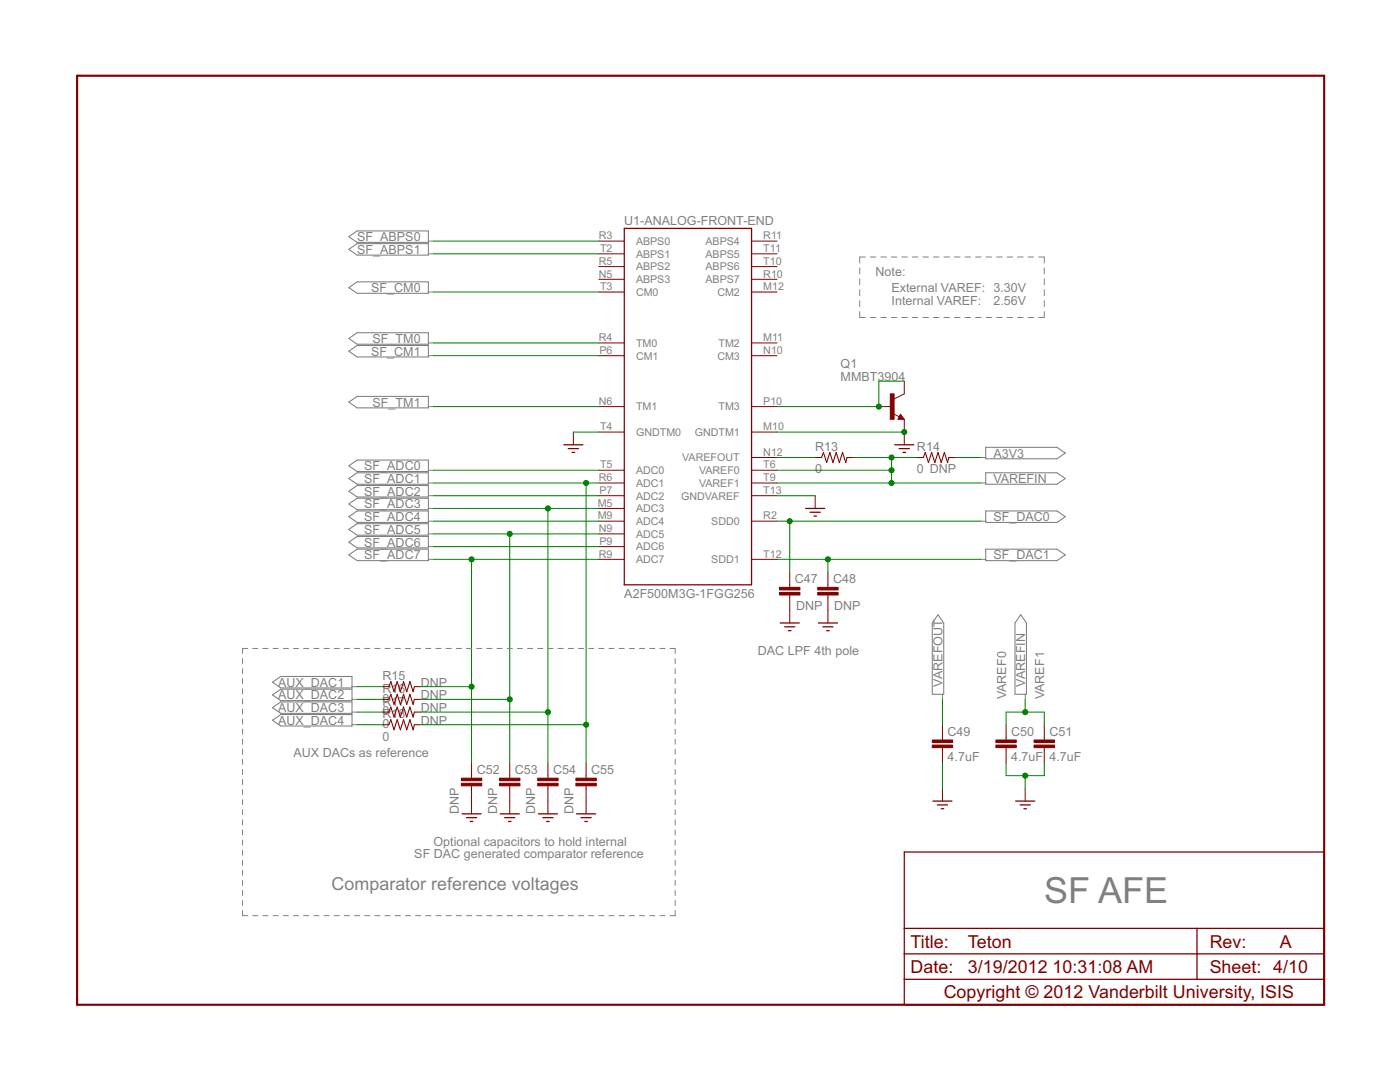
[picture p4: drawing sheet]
<svg xmlns="http://www.w3.org/2000/svg" width="279mm" height="216mm" viewBox="0 0 279 216" stroke-linecap="round" stroke-linejoin="round" font-family="sans-serif">
<g fill="none" stroke="#808080" stroke-width=".21">
<path d="M69.6 47.2l1.7-1.1h14.2v2.3h-14.2zM69.6 49.8l1.7-1.2h14.2v2.3h-14.2zM69.6 57.4l1.7-1.2h14.2v2.3h-14.2zM69.6 67.5l1.7-1.1h14.2v2.3h-14.2zM69.6 70.1l1.7-1.2h14.2v2.3h-14.2zM69.6 80.2l1.7-1.1h14.2v2.3h-14.2zM69.6 92.9l1.7-1.1h14.2v2.3h-14.2zM69.6 95.5l1.7-1.2h14.2v2.3h-14.2zM69.6 98l1.7-1.1h14.2v2.3h-14.2zM196.7 94.3h14.2l1.7 1.2-1.7 1.1h-14.2zM196.7 89.3h14.2l1.7 1.1-1.7 1.1h-14.2zM69.6 103.1l1.7-1.1h14.2v2.2h-14.2z"/>
<path d="M69.6 100.6l1.7-1.2h14.2v2.3h-14.2zM69.6 105.6l1.7-1.1h14.2v2.3h-14.2zM69.6 108.2l1.7-1.2h14.2v2.3h-14.2zM69.6 110.7l1.7-1.1h14.2v2.3h-14.2zM196.7 102h14.2l1.7 1.1-1.7 1.1h-14.2zM196.7 109.6h14.2l1.7 1.1-1.7 1.2h-14.2zM54.4 136.1l1.6-1.1h14.3v2.3h-14.3zM54.4 138.7l1.6-1.2h14.3v2.3h-14.3zM187.2 122.7l1.1 1.6v14.2h-2.2v-14.2zM203.7 122.7l1.2 1.6v14.2h-2.3v-14.2zM54.4 141.2l1.6-1.1h14.3v2.2h-14.3zM54.4 143.7l1.6-1.1h14.3v2.3h-14.3z"/>
</g>
<g fill="none" stroke="#808080" stroke-width=".2">
<path d="M85.5 48.1h1M85.5 50.7h1M85.5 58.3h1M171.6 53.5v1.2M171.6 55.6v1.2M171.6 57.8v1.2M172.7 51.3h-1.1v1.2M173.7 51.3h1.1M175.8 51.3h1.1M177.9 51.3h1.1M180 51.3h1.1M182.1 51.3h1.1"/>
<path d="M184.2 51.3h1.1M186.3 51.3h1.1M188.4 51.3h1.1M190.5 51.3h1.1M192.6 51.3h1.1M194.7 51.3h1.1M196.8 51.3h1.1M198.9 51.3h1.1M201 51.3h1.1M203.1 51.3h1.1M205.2 51.3h1.1M207.3 51.3h1.1v1.2"/>
<path d="M208.4 53.5v1.2M208.4 55.6v1.2M208.4 57.8v1.2M85.5 68.4h1M85.5 71h1M171.6 62.2v1.2h1.1M171.6 60v1.2M173.7 63.4h1.1M175.8 63.4h1.1M177.9 63.4h1.1M180 63.4h1.1M182.1 63.4h1.1"/>
<path d="M184.2 63.4h1.1M186.3 63.4h1.1M188.4 63.4h1.1M190.5 63.4h1.1M192.6 63.4h1.1M194.7 63.4h1.1M196.8 63.4h1.1M198.9 63.4h1.1M201 63.4h1.1M203.1 63.4h1.1M205.2 63.4h1.1M208.4 60v1.2"/>
<path d="M208.4 62.2v1.2h-1.1M85.5 93.8h1M85.5 96.4h1M85.5 98.9h1M85.5 81.1h1M195.7 96.4h1M195.7 91.3h1M85.5 104h1M85.5 106.5h1M85.5 101.5h1M85.5 111.6h1M85.5 109.1h1"/>
<path d="M195.7 104h1M195.7 111.6h1M48.4 131.4v1M48.4 133.4v1M48.4 135.4v1M48.4 137.4v1.1M48.4 139.4v1.1M49.4 129.4h-1v1M50.4 129.4h1.1M52.5 129.4h1M54.5 129.4h1M56.5 129.4h1.1"/>
<path d="M58.6 129.4h1M60.6 129.4h1M62.6 129.4h1M64.7 129.4h1M66.7 129.4h1M68.7 129.4h1M70.3 137h1M70.3 139.6h1M70.7 129.4h1.1M72.8 129.4h1M74.8 129.4h1M76.8 129.4h1.1"/>
<path d="M78.9 129.4h1M80.9 129.4h1M82.9 129.4h1.1M85 129.4h1M87 129.4h1M89 129.4h1.1M91.1 129.4h1M93.1 129.4h1M95.1 129.4h1.1M97.2 129.4h1M99.2 129.4h1M101.2 129.4h1.1"/>
<path d="M103.3 129.4h1M105.3 129.4h1M107.3 129.4h1.1M109.3 129.4h1.1M111.4 129.4h1M113.4 129.4h1M115.4 129.4h1.1M117.5 129.4h1M119.5 129.4h1M121.5 129.4h1.1M123.6 129.4h1M125.6 129.4h1"/>
<path d="M127.6 129.4h1.1M129.7 129.4h1M131.7 129.4h1M133.7 129.4h1v1M134.7 131.4v1M134.7 133.4v1M134.7 135.4v1M134.7 137.4v1.1M134.7 139.4v1.1M188.1 138.5v1.1M204.6 138.5v1.1M48.4 141.5v1"/>
<path d="M48.4 143.5v1M48.4 145.5v1M48.4 147.5v1M48.4 149.5v1M48.4 151.5v1M48.4 153.5v1M48.4 155.5v1M48.4 157.6v1M48.4 159.6v1M70.3 142.1h1M70.3 144.6h1M134.7 141.5v1"/>
<path d="M134.7 143.5v1M134.7 145.5v1M134.7 147.5v1M134.7 149.5v1M134.7 151.5v1M134.7 153.5v1M134.7 155.5v1M134.7 157.6v1M134.7 159.6v1M48.4 161.6v1M48.4 163.6v1M48.4 165.6v1"/>
<path d="M48.4 167.6v1M48.4 169.6v1M48.4 171.6v1.1M48.4 173.7v1M48.4 175.7v1M48.4 177.7v1M48.4 179.7v1M134.7 161.6v1M134.7 163.6v1M134.7 165.6v1M134.7 167.6v1M134.7 169.6v1"/>
<path d="M134.7 171.6v1.1M134.7 173.7v1M134.7 175.7v1M134.7 177.7v1M134.7 179.7v1M48.4 181.7v1h1M50.4 182.7h1.1M52.5 182.7h1M54.5 182.7h1M56.5 182.7h1.1M58.6 182.7h1M60.6 182.7h1"/>
<path d="M62.6 182.7h1M64.7 182.7h1M66.7 182.7h1M68.7 182.7h1M70.7 182.7h1.1M72.8 182.7h1M74.8 182.7h1M76.8 182.7h1.1M78.9 182.7h1M80.9 182.7h1M82.9 182.7h1.1M85 182.7h1"/>
<path d="M87 182.7h1M89 182.7h1.1M91.1 182.7h1M93.1 182.7h1M95.1 182.7h1.1M97.2 182.7h1M99.2 182.7h1M101.2 182.7h1.1M103.3 182.7h1M105.3 182.7h1M107.3 182.7h1.1M109.3 182.7h1.1"/>
<path d="M111.4 182.7h1M113.4 182.7h1M115.4 182.7h1.1M117.5 182.7h1M119.5 182.7h1M121.5 182.7h1.1M123.6 182.7h1M125.6 182.7h1M127.6 182.7h1.1M129.7 182.7h1M131.7 182.7h1M134.7 181.7v1h-1"/>
</g>
<path d="M15.4 15.1h248.9v185.4h-248.9z" fill="none" stroke="#800000" stroke-width=".42"/>
<g fill="none" stroke="#800000" stroke-width=".25">
<path d="M124.6 45.6h25.4v71.1h-25.4zM112.5 88.8h3.8M113.4 89.5h2M114.2 90.3h.5M178.6 88.8h3.8M179.5 89.5h2M179.7 83.2l.1 .2h-.3l.2-.5 .5 .6h-.7M180.2 90.3h.5M160.8 101.5h3.8M161.7 102.2h2M162.4 103h.5M155.7 124.3h3.8"/>
<path d="M156.6 125.1h2M157.4 125.8h.5M163.3 124.3h3.8M164.2 125.1h2M165 125.8h.5M186.2 159.9h3.8M202.7 159.9h3.8M92.2 162.4h3.8M93.1 163.2h2M93.9 163.9h.5M99.8 162.4h3.8M100.7 163.2h2"/>
<path d="M101.5 163.9h.5M107.4 162.4h3.9M108.3 163.2h2.1M109.1 163.9h.5M115.1 162.4h3.8M116 163.2h2M116.7 163.9h.5M180.5 170h83.8v30.5h-83.8zM187.1 160.6h2M187.8 161.4h.5M203.6 160.6h2M204.3 161.4h.6"/>
<path d="M180.5 195.4h83.8M180.5 190.3h83.8M180.5 185.3h83.8M238.9 185.3v10.1"/>
</g>
<g fill="none" stroke="#800000" stroke-width=".2">
<path d="M119.5 48.1h5.1M119.5 50.7h5.1M119.5 53.2h5.1M119.5 55.7h5.1M119.5 58.3h5.1M150 48.1h5.1M150 50.7h5.1M150 53.2h5.1M150 55.7h5.1M150 58.3h5.1M119.5 71h5.1M119.5 68.4h5.1"/>
<path d="M150 71h5.1M150 68.4h5.1M180.5 76.1v2.5l-2.1 1M114.4 86.2v2.6M119.5 86.2h5.1M119.5 98.9h5.1M119.5 81.1h5.1M119.5 93.8h5.1M119.5 96.4h5.1M150 86.2h5.1M150 98.9h5.1M150 81.1h5.1"/>
<path d="M150 93.8h5.1M150 96.4h5.1M150 91.3h5.1M162.7 98.9v2.6M175.4 81.1h2.5M178.2 82.5l1.3 .7M179.7 82.7l.8 1h-1.3zM180.5 83.7v5.1M119.5 104h5.1M119.5 111.6h5.1M119.5 101.5h5.1M119.5 106.5h5.1"/>
<path d="M119.5 109.1h5.1M150 104h5.1M150 111.6h5.1M157.6 114.2v3M157.6 118.7v5.6M165.2 114.2v3M165.2 118.7v5.6M94.1 152.2v3.1M94.1 156.8v5.6M101.7 152.2v3.1M101.7 156.8v5.6M109.3 152.2v3.1"/>
<path d="M109.3 156.8v5.6M117 152.2v3.1M117 156.8v5.6M188.1 144.6v3.1M188.1 149.2v3M188.1 157.3v2.6M200.8 144.6v3.1M200.8 149.2v3M204.6 157.3v2.6M208.4 144.6v3.1M208.4 149.2v3"/>
</g>
<g fill="#800000" stroke="#800000" stroke-width=".2">
<path d="M163.2 118.2h4.1v.5h-4.1z"/>
<path d="M163.2 117.2h4.1v.5h-4.1z"/>
<path d="M155.6 118.2h4v.5h-4z"/>
<path d="M155.6 117.2h4v.5h-4z"/>
<path d="M177.7 78.6h.7v5.1h-.7z"/>
<path d="M114.9 156.3h4.1v.5h-4.1z"/>
<path d="M114.9 155.3h4.1v.5h-4.1z"/>
<path d="M107.3 156.3h4.1v.5h-4.1z"/>
<path d="M107.3 155.3h4.1v.5h-4.1z"/>
<path d="M99.7 156.3h4.1v.5h-4.1z"/>
<path d="M99.7 155.3h4.1v.5h-4.1z"/>
<path d="M92.1 156.3h4v.5h-4z"/>
<path d="M92.1 155.3h4v.5h-4z"/>
<path d="M198.8 148.7h4v.5h-4z"/>
<path d="M198.8 147.7h4v.5h-4z"/>
<path d="M206.4 148.7h4v.5h-4z"/>
<path d="M206.4 147.7h4v.5h-4z"/>
<path d="M186.1 148.7h4v.5h-4z"/>
<path d="M186.1 147.7h4v.5h-4z"/>
</g>
<path d="M162.7 91.3h1.3l.3-1 .7 2 .6-2 .6 2 .7-2 .6 2 .6-2 .7 2 .2-1h1.3M183 91.3h1.3l.4-1 .6 2 .6-2 .7 2 .6-2 .6 2 .7-2 .6 2 .3-1h1.2M76.3 137h1.3l.4-1 .6 2 .7-2 .6 2 .6-2 .7 2 .6-2 .6 2 .3-1h1.3M76.3 139.6h1.3l.4-1.1 .6 2.1 .7-2.1 .6 2.1 .6-2.1 .7 2.1 .6-2.1 .6 2.1 .3-1h1.3M76.3 142.1h1.3l.4-1 .6 2 .7-2 .6 2 .6-2 .7 2 .6-2 .6 2 .3-1h1.3M76.3 144.6h1.3l.4-1 .6 2 .7-2 .6 2 .6-2 .7 2 .6-2 .6 2 .3-1h1.3" fill="none" stroke="#800000" stroke-width=".21"/>
<g fill="none" stroke="#008000" stroke-width=".2">
<path d="M86.5 58.3h33M86.5 50.7h33M86.5 48.1h33M86.5 71h33M86.5 68.4h33M180.5 76.1h-5.1v5h-20.3M86.5 93.8h33M86.5 96.4h33M86.5 98.9h33M86.5 81.1h33M114.4 86.2h5.1M117 96.4v55.8"/>
<path d="M155.1 93.8h22.8M155.1 96.4h40.6M155.1 98.9h7.6M155.1 86.2h25.4M155.1 91.3h7.6M170.3 91.3h12.7M177.9 91.3v5.1M190.6 91.3h5.1M86.5 101.5h33M86.5 104h33M86.5 106.5h33M86.5 111.6h33"/>
<path d="M86.5 109.1h33M94.1 111.6v40.6M101.7 106.5v45.7M109.3 101.5v50.7M155.1 104h40.6M155.1 111.6h40.6M157.6 104v10.2M165.2 111.6v2.6M71.3 139.6h5M71.3 137h5M84 139.6h17.7M84 137h10.1"/>
<path d="M188.1 139.6v5M204.6 139.6v2.5M71.3 144.6h5M71.3 142.1h5M84 144.6h33M84 142.1h25.3M188.1 152.2v5.1M200.8 144.6v-2.5h7.6v2.5M200.8 152.2v2.6h7.6v-2.6M204.6 154.8v2.5"/>
</g>
<g fill="#008000" stroke="#008000" stroke-width=".2">
<circle cx="117" cy="96.4" r=".51"/>
<circle cx="117" cy="144.6" r=".51"/>
<circle cx="109.3" cy="101.5" r=".51"/>
<circle cx="109.3" cy="142.1" r=".51"/>
<circle cx="101.7" cy="106.5" r=".51"/>
<circle cx="101.7" cy="139.6" r=".51"/>
<circle cx="157.6" cy="104" r=".51"/>
<circle cx="165.2" cy="111.6" r=".51"/>
<circle cx="180.5" cy="86.2" r=".51"/>
<circle cx="204.6" cy="154.8" r=".51"/>
<circle cx="175.4" cy="81.1" r=".51"/>
<circle cx="177.9" cy="91.3" r=".51"/>
<circle cx="177.9" cy="93.8" r=".51"/>
<circle cx="177.9" cy="96.4" r=".51"/>
<circle cx="204.6" cy="142.1" r=".51"/>
<circle cx="94.1" cy="111.6" r=".51"/>
<circle cx="94.1" cy="137" r=".51"/>
</g>
<text font-size="8" fill="#808080" x="208.4" y="180.2">SF AFE</text>
<text font-size="4" fill="#808080" x="66.2" y="177.6">Comparator reference voltages</text>
<g font-size="4" fill="#800000">
<text x="181.7" y="189.1">Title:</text>
<text x="193.2" y="189.1">Teton</text>
<text x="241.4" y="189.1">Rev:</text>
<text x="255.4" y="189.1">A</text>
<text x="181.7" y="194.1">Date:</text>
<text x="193.2" y="194.1">3/19/2012</text>
<text x="210.1" y="194.1">10:31:08 AM</text>
<text x="241.4" y="194.1">Sheet: 4/10</text>
<text x="188.3" y="199.2">Copyright © 2012 Vanderbilt University, ISIS</text>
</g>
<g font-size="2.8" fill="#808080">
<text x="124.6" y="44.9">U1-ANALOG-FRONT-END</text>
<text x="71.3" y="50.7">SF_ABPS1</text>
<text x="71.3" y="48.1">SF_ABPS0</text>
<text x="74.1" y="58.3">SF_CM0</text>
<text x="174.8" y="55.1">Note:</text>
<text x="177.9" y="58.3">External VAREF: 3.30V</text>
<text x="177.9" y="60.8">Internal VAREF:</text>
<text x="198.2" y="60.8">2.56V</text>
<text x="74.1" y="71">SF_CM1</text>
<text x="74.3" y="68.4">SF_TM0</text>
<text x="167.8" y="76.1">MMBT3904</text>
<text x="167.8" y="73.5">Q1</text>
<text x="74.3" y="81.1">SF_TM1</text>
<text x="72.7" y="93.8">SF_ADC0</text>
<text x="162.7" y="94.5">0</text>
<text x="162.7" y="90">R13</text>
<text x="183" y="94.5">0 DNP</text>
<text x="183" y="90">R14</text>
<text x="198.2" y="91.3">A3V3</text>
<text x="72.7" y="96.4">SF_ADC1</text>
<text x="72.7" y="98.9">SF_ADC2</text>
<text x="72.7" y="101.4">SF_ADC3</text>
<text x="198.2" y="96.4">VAREFIN</text>
<text x="72.7" y="104">SF_ADC4</text>
<text x="72.7" y="106.5">SF_ADC5</text>
<text x="198.2" y="104">SF_DAC0</text>
<text x="72.7" y="109.1">SF_ADC6</text>
<text x="72.7" y="111.6">SF_ADC7</text>
<text x="198.2" y="111.6">SF_DAC1</text>
<text x="124.6" y="119.2">A2F500M3G-1FGG256</text>
<text x="158.6" y="116.3">C47</text>
<text x="166.2" y="116.3">C48</text>
<text x="158.9" y="121.8">DNP</text>
<text x="166.5" y="121.8">DNP</text>
<text x="151.3" y="130.7">DAC LPF 4th pole</text>
<text x="55.5" y="137">AUX_DAC1</text>
<text x="76.3" y="135.7">R15</text>
<text x="84" y="137">DNP</text>
<text x="188.1" y="137" transform="rotate(-90 188.1 137)">VAREFOUT</text>
<text x="204.6" y="137" transform="rotate(-90 204.6 137)">VAREFIN</text>
<text x="55.5" y="139.5">AUX_DAC2</text>
<text x="55.5" y="142.1">AUX_DAC3</text>
<text x="76.3" y="140.2">0</text>
<text x="76.3" y="142.7">0</text>
<text x="76.3" y="138.3">R16</text>
<text x="76.3" y="140.8">R17</text>
<text x="76.3" y="143.4">R18</text>
<text x="84" y="139.5">DNP</text>
<text x="84" y="142.1">DNP</text>
<text x="200.8" y="139.5" transform="rotate(-90 200.8 139.5)">VAREF0</text>
<text x="208.4" y="139.5" transform="rotate(-90 208.4 139.5)">VAREF1</text>
<text x="55.5" y="144.6">AUX_DAC4</text>
<text x="76.3" y="145.3">0</text>
<text x="76.3" y="147.8">0</text>
<text x="84" y="144.6">DNP</text>
<text x="189.1" y="146.8">C49</text>
<text x="201.8" y="146.8">C50</text>
<text x="209.4" y="146.8">C51</text>
<text x="58.6" y="151">AUX DACs as reference</text>
<text x="95.1" y="154.4">C52</text>
<text x="102.8" y="154.4">C53</text>
<text x="110.4" y="154.4">C54</text>
<text x="118" y="154.4">C55</text>
<text x="189.1" y="151.9">4.7uF</text>
<text x="201.8" y="151.9">4.7uF</text>
<text x="209.4" y="151.9">4.7uF</text>
<text x="91.6" y="162.4" transform="rotate(-90 91.6 162.4)">DNP</text>
<text x="99.2" y="162.4" transform="rotate(-90 99.2 162.4)">DNP</text>
<text x="106.8" y="162.4" transform="rotate(-90 106.8 162.4)">DNP</text>
<text x="114.4" y="162.4" transform="rotate(-90 114.4 162.4)">DNP</text>
<text x="82.7" y="171.3">SF DAC generated comparator reference</text>
<text x="86.5" y="168.7">Optional capacitors to hold internal</text>
</g>
<g font-size="2.4" fill="#808080">
<text x="119.5" y="47.8">R3</text>
<text x="152.3" y="47.8">R11</text>
<text x="119.5" y="52.8">R5</text>
<text x="119.8" y="50.3">T2</text>
<text x="126.9" y="48.9">ABPS0</text>
<text x="126.9" y="51.4">ABPS1</text>
<text x="126.9" y="54">ABPS2</text>
<text x="140.8" y="48.9">ABPS4</text>
<text x="140.8" y="51.4">ABPS5</text>
<text x="140.8" y="54">ABPS6</text>
<text x="152.3" y="50.3">T11</text>
<text x="152.3" y="52.8">T10</text>
<text x="119.5" y="55.4">N5</text>
<text x="119.8" y="57.9">T3</text>
<text x="126.9" y="56.5">ABPS3</text>
<text x="126.9" y="59">CM0</text>
<text x="140.8" y="56.5">ABPS7</text>
<text x="143.2" y="59">CM2</text>
<text x="152.3" y="55.4">R10</text>
<text x="152.3" y="57.9">M12</text>
<text x="119.5" y="68.1">R4</text>
<text x="119.7" y="70.6">P6</text>
<text x="126.9" y="71.7">CM1</text>
<text x="126.9" y="69.2">TM0</text>
<text x="143.2" y="71.7">CM3</text>
<text x="143.4" y="69.2">TM2</text>
<text x="152.3" y="70.6">N10</text>
<text x="152.3" y="68.1">M11</text>
<text x="119.5" y="80.8">N6</text>
<text x="126.9" y="81.9">TM1</text>
<text x="143.4" y="81.9">TM3</text>
<text x="152.3" y="80.8">P10</text>
<text x="119.8" y="85.9">T4</text>
<text x="126.9" y="87">GNDTM0</text>
<text x="138.6" y="87">GNDTM1</text>
<text x="152.3" y="85.9">M10</text>
<text x="119.8" y="93.5">T5</text>
<text x="126.9" y="94.6">ADC0</text>
<text x="136.2" y="92.1">VAREFOUT</text>
<text x="139.5" y="94.6">VAREF0</text>
<text x="152.3" y="93.5">T6</text>
<text x="152.3" y="90.9">N12</text>
<text x="119.3" y="101.1">M5</text>
<text x="119.5" y="96">R6</text>
<text x="119.7" y="98.6">P7</text>
<text x="126.9" y="99.7">ADC2</text>
<text x="126.9" y="97.1">ADC1</text>
<text x="135.9" y="99.7">GNDVAREF</text>
<text x="139.5" y="97.1">VAREF1</text>
<text x="152.3" y="98.6">T13</text>
<text x="152.3" y="96">T9</text>
<text x="119.3" y="103.6">M9</text>
<text x="119.5" y="106.2">N9</text>
<text x="126.9" y="102.2">ADC3</text>
<text x="126.9" y="104.8">ADC4</text>
<text x="126.9" y="107.3">ADC5</text>
<text x="142" y="104.8">SDD0</text>
<text x="152.3" y="103.6">R2</text>
<text x="119.5" y="111.3">R9</text>
<text x="119.7" y="108.7">P9</text>
<text x="126.9" y="109.8">ADC6</text>
<text x="126.9" y="112.4">ADC7</text>
<text x="142" y="112.4">SDD1</text>
<text x="152.3" y="111.3">T12</text>
</g>
</svg>
